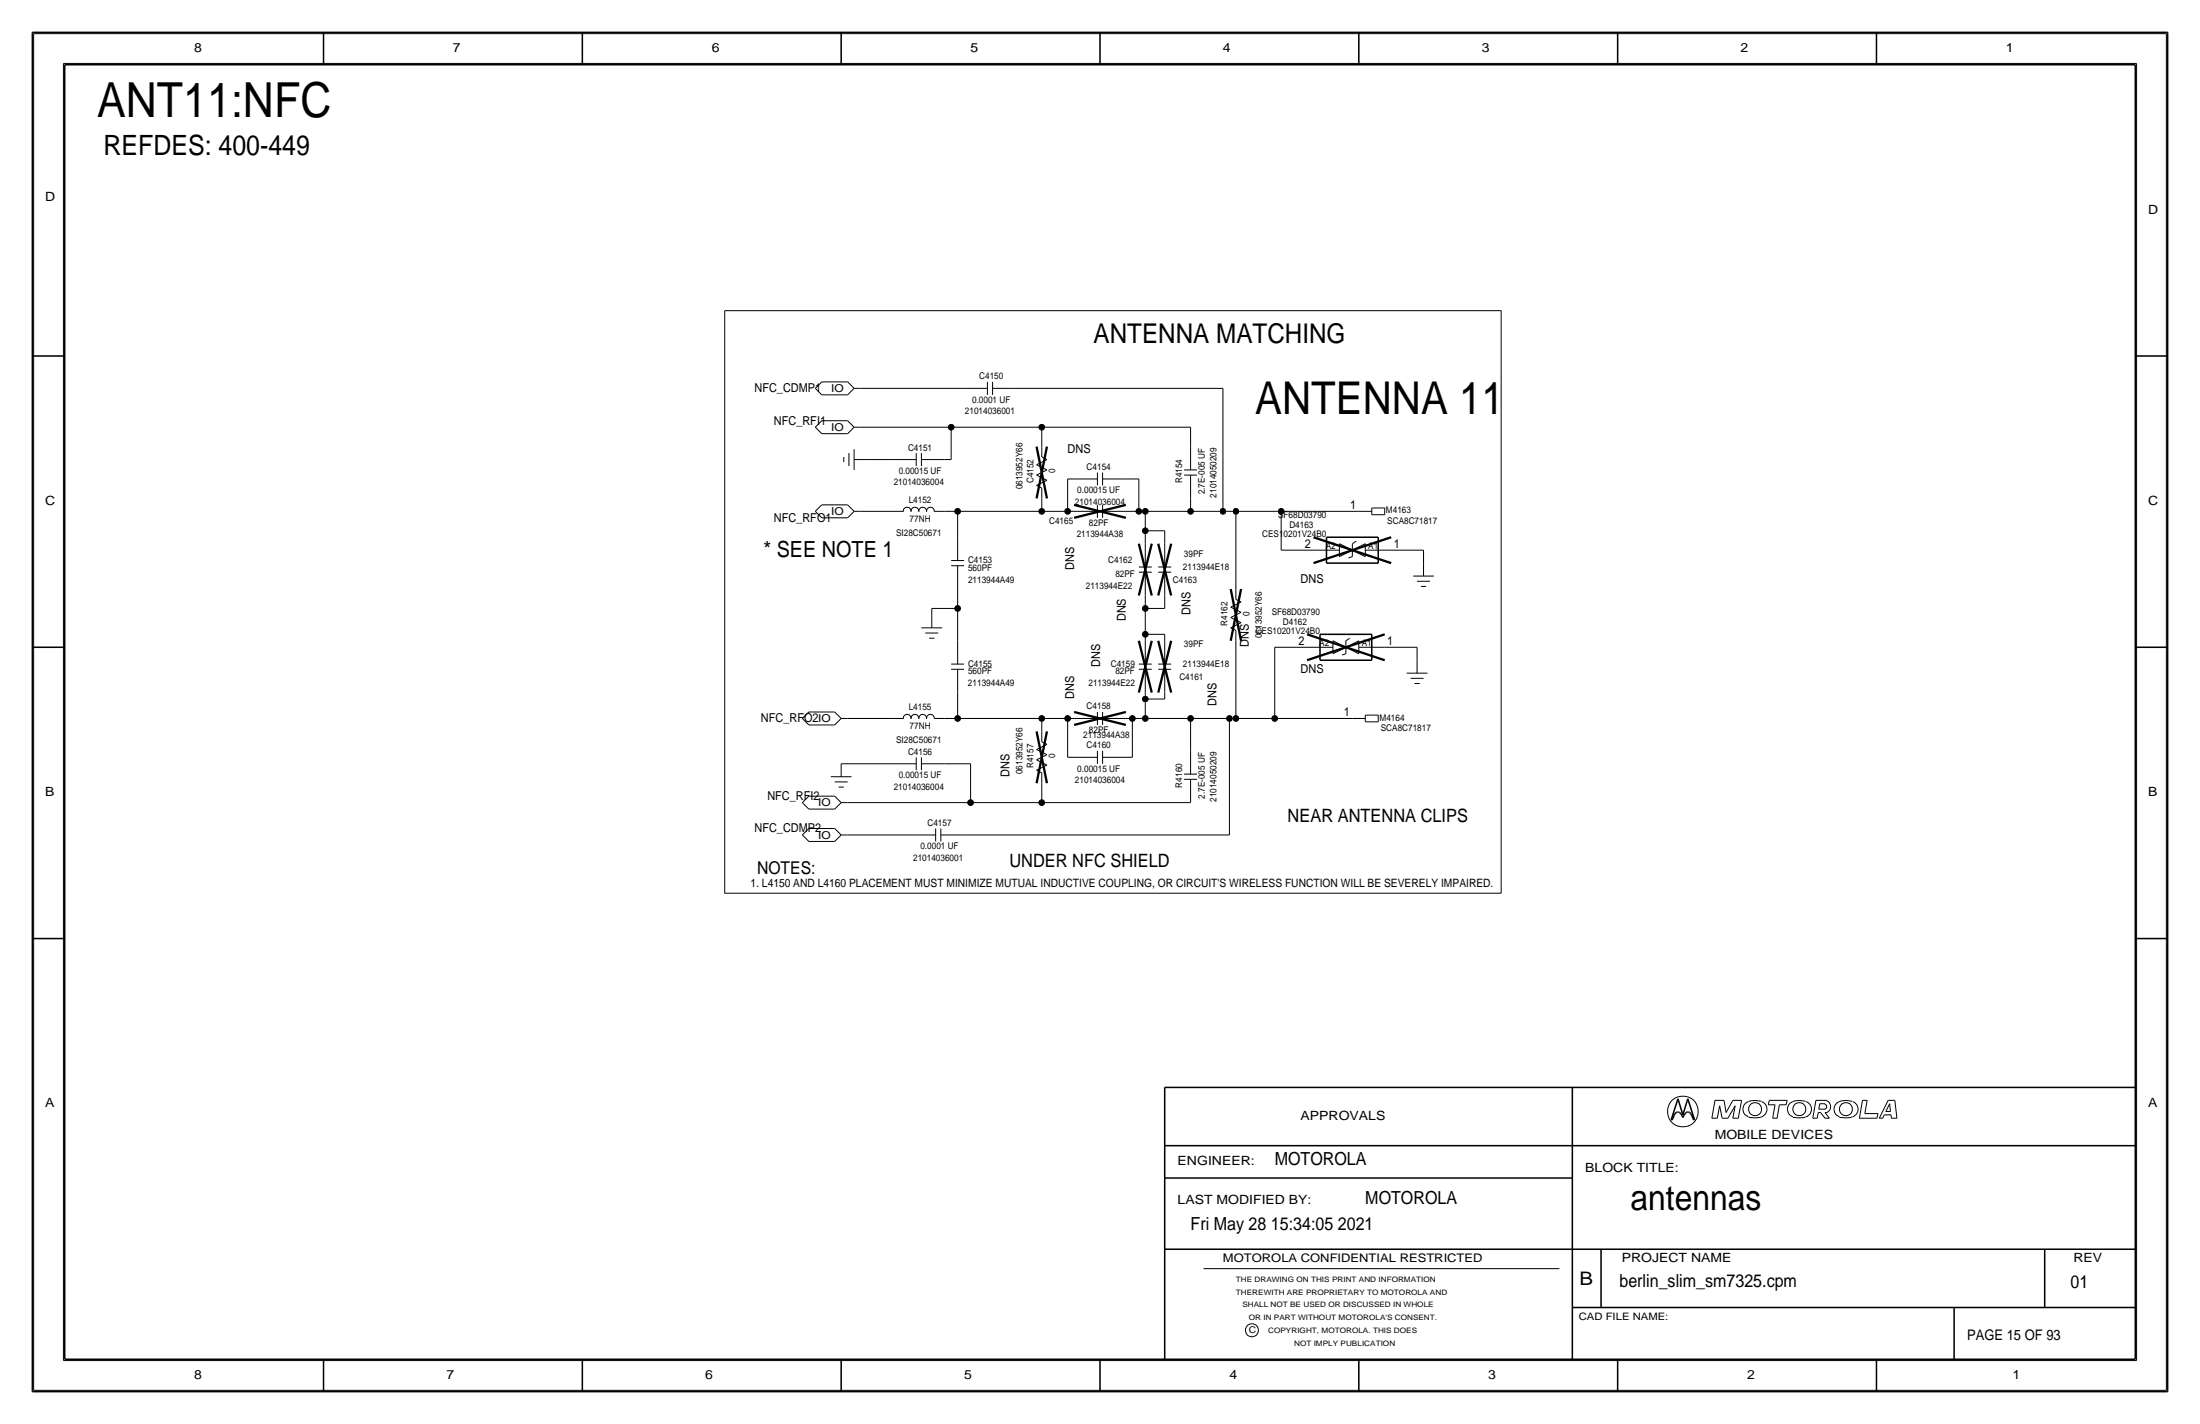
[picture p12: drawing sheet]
<svg xmlns="http://www.w3.org/2000/svg" width="432mm" height="279mm" viewBox="0 0 432 279" stroke-linecap="round" stroke-linejoin="round" font-family="sans-serif">
<g fill="none" stroke="#000" stroke-width=".2">
<path d="M6.6 6.6h418.6zM6.6 6.6v266.2zM12.4 12.4v254.6zM12.4 12.4h407zM419.4 12.4v254.6zM425.2 6.6v266.2zM142.2 61v114.3zM142.2 61h152.4zM160 76.2l1.3 1.3zM161.3 77.5h5.1zM161.3 74.9h5.1zM161.3 74.9l-1.3 1.3z"/>
<path d="M166.4 74.9l1.2 1.3zM167.6 76.2h1.3zM167.6 76.2l-1.2 1.3zM168.9 76.2h20.3zM189.2 76.2h4.6zM193.8 74.9v2.6zM194.8 76.2h4.6zM194.8 74.9v2.6zM199.4 76.2h40.6zM240 76.2v24.1zM294.6 61v114.3zM160 83.8l1.3 1.3z"/>
<path d="M161.3 85.1h5.1zM161.3 82.5h5.1zM161.3 99.1h5.1zM161.3 82.5l-1.3 1.3zM161.3 99.1l-1.3 1.2zM165.6 89.7v1zM166.4 82.5l1.2 1.3zM166.4 99.1l1.2 1.2zM166.6 88.9v2.5zM167.6 90.2h2.6zM167.6 88.1v4.1zM167.6 83.8h1.3z"/>
<path d="M167.6 83.8l-1.2 1.3zM168.9 83.8h17.8zM170.2 90.2h5.1zM175.3 90.2h4.5zM179.8 88.9v2.5zM180.8 90.2h4.6zM180.8 88.9v2.5zM185.4 90.2h1.3zM186.7 83.8h17.8zM186.7 83.8v6.4zM203.5 95.2l1 .6zM203.5 93.2l2 1z"/>
<path d="M203.5 93.2l2-1zM203.5 91.2l2-1zM203.5 95.2l2-1zM203.5 91.2l2 1zM204.5 83.8h29.2zM204.5 83.8v3.8zM204.5 97.8v2.5zM204.5 87.6v2.1zM204.5 95.8v2zM204.5 89.7l1 .5zM209.5 94h1.3zM209.5 94v6.3z"/>
<path d="M210.8 94h4.6zM215.4 99.1v2.5zM215.4 92.7v2.5zM216.4 99.1v2.5zM216.4 92.7v2.5zM216.4 94h4.6zM221 94h2.5zM223.5 94v6.3zM232.4 93.2h2.5zM232.4 92.2h2.5zM233.7 83.8v3.8zM233.7 97.8v2.5z"/>
<path d="M233.7 93.2v4.6zM233.7 87.6v4.6zM269.2 99.7v1.3zM269.2 99.7h2.6zM271.8 99.7v1.3zM160 100.3l1.3 1.3zM161.3 101.6h5.1zM167.6 100.3h1.3zM167.6 100.3l-1.2 1.3zM168.9 100.3h6.4zM175.3 100.3h2zM177.3 100.4a.75 .75 0 0 1 .7-.9 .75 .75 0 0 1 .8 .9"/>
<path d="M178.8 100.4a.75 .75 0 0 1 .8-.9 .75 .75 0 0 1 .7 .9M180.3 100.4a.75 .75 0 0 1 .8-.9 .75 .75 0 0 1 .7 .9M181.9 100.4a.75 .75 0 0 1 .7-.9 .75 .75 0 0 1 .7 .9M182.9 119.4h5.1zM182.9 119.4v1.2zM183.4 100.3h2zM185.4 100.3h2.6zM186.7 111h2.5zM186.7 110h2.5zM188 115.6v3.8zM188 119.4v6.3zM188 100.3h16.5z"/>
<path d="M188 100.3v5.1zM188 111v4.6zM188 105.4v4.6zM204.5 100.3h5zM209.5 100.3h1.3zM210.8 100.3h4.6zM216.4 100.3h4.6zM221 100.3h2.5zM223.5 100.3h1.3zM223.5 111.3h2.6zM223.5 112.3h2.6zM224.8 104.1h3.8z"/>
<path d="M224.8 119.4h3.8zM224.8 100.3h8.9zM224.8 100.3v3.8zM224.8 104.1v2.6zM224.8 116.8v2.6zM224.8 119.4v5.1zM224.8 112.3v4.5zM224.8 106.7v4.6zM227.3 112.3h2.6zM227.3 111.3h2.6zM228.6 104.1v2.6zM228.6 116.8v2.6z"/>
<path d="M228.6 112.3v4.5zM228.6 106.7v4.6zM233.7 100.3h6.3zM240 100.3h2.6zM241.6 119.1l2-1zM241.6 119.1l2 1zM242.6 100.3v15.3zM242.6 115.6v2zM242.6 117.6l1 .5zM242.6 100.3h8.9zM251.5 100.3v7.6zM251.5 107.9h6.3z"/>
<path d="M251.5 100.3h15.2zM257.8 107.9h5.1zM262.9 106.7v2.5zM262.9 109.2l5.1-2.5zM262.9 106.7l5.1 2.5zM264.7 109.5l.7-.3zM265.4 106.7v2.5zM265.4 106.7l.8-.5zM266.7 100.3h2.5zM268 106.7v2.5zM268 107.9h5zM269.2 101h2.6z"/>
<path d="M273 107.9h6.4zM277.4 113h4zM278.1 114h2.6zM278.9 115.1h1zM279.4 107.9v2.6zM279.4 110.5v2.5zM158.7 139.7h5.1zM158.7 139.7l-1.2 1.3zM163.8 139.7l1.3 1.3zM180.8 123.2h4.1zM181.6 124.2h2.5zM182.4 125.2h1z"/>
<path d="M182.9 120.7v2.5zM186.7 131.3h2.5zM186.7 130.3h2.5zM188 135.9v5.1zM188 131.3v4.6zM188 125.7v4.6zM215.4 139.7v2.5zM216.4 139.7v2.5zM223.5 130.3h2.6zM223.5 131.3h2.6zM224.8 137.2h3.8zM224.8 124.5h3.8z"/>
<path d="M224.8 137.2v3.8zM224.8 135.9v1.3zM224.8 124.5v1.2zM224.8 131.3v4.6zM224.8 125.7v4.6zM227.3 131.3h2.6zM227.3 130.3h2.6zM228.6 135.9v1.3zM228.6 124.5v1.2zM228.6 131.3v4.6zM228.6 125.7v4.6zM241.6 123.2l1 .5z"/>
<path d="M241.6 121.2l2 1zM241.6 121.2l2-1.1zM241.6 123.2l2-1zM242.6 125.7v15.3zM242.6 123.7v2zM250.2 127v14zM250.2 127h6.3zM256.5 127h5.1zM261.6 125.7v2.6zM261.6 128.3l5.1-2.6zM261.6 125.7l5.1 2.6zM263.4 128.5l.8-.2z"/>
<path d="M264.2 125.7v2.6zM264.2 125.7l.7-.5zM266.7 125.7v2.6zM266.7 127h5.1zM271.8 127h6.3zM276.1 132.1h4.1zM276.9 133.1h2.5zM277.6 134.1h1zM278.1 127v2.5zM278.1 129.5v2.6zM157.5 157.5l1.2 1.2zM157.5 141l1.2 1.2z"/>
<path d="M158.7 158.8h5.1zM158.7 156.2h5.1zM158.7 142.2h5.1zM158.7 156.2l-1.2 1.3zM163.1 152.4h4zM163.8 156.2l1.3 1.3zM163.8 153.4h2.6zM164.6 154.4h1zM165.1 149.9h10.2zM165.1 157.5h1.3zM165.1 157.5l-1.3 1.2zM165.1 149.9v2.5z"/>
<path d="M165.1 141h1.3zM165.1 141l-1.3 1.2zM166.4 157.5h24.1zM166.4 141h8.9zM175.3 149.9h4.5zM175.3 141h2zM177.3 141a.75 .75 0 0 1 .7-.8 .75 .75 0 0 1 .8 .8M178.8 141a.75 .75 0 0 1 .8-.8 .75 .75 0 0 1 .7 .8M179.8 148.6v2.5zM180.3 141a.75 .75 0 0 1 .8-.8 .75 .75 0 0 1 .7 .8M180.8 149.9h4.6zM180.8 148.6v2.5z"/>
<path d="M181.9 141a.75 .75 0 0 1 .7-.8 .75 .75 0 0 1 .7 .8M183.4 141h2zM185.4 149.9h5.1zM185.4 141h2.6zM188 141h16.5zM190.5 157.5h14zM190.5 149.9v7.6zM203.5 151.1l1 .5zM203.5 149.1l2 1zM203.5 149.1l2-1zM203.5 147.1l2-1zM203.5 151.1l2-1z"/>
<path d="M203.5 147.1l2 1zM204.5 157.5h29.2zM204.5 153.7v3.8zM204.5 141h5zM204.5 141v2.5zM204.5 143.5v2zM204.5 151.6v2.1zM204.5 145.5l1 .5zM209.5 141h1.3zM209.5 141v7.6zM209.5 148.6h1.3zM210.8 148.6h4.6z"/>
<path d="M210.8 141h4.6zM215.4 147.3v2.6zM216.4 147.3v2.6zM216.4 148.6h4.6zM216.4 141h4.6zM221 141h1.3zM221 148.6h1.3zM222.2 141h2.6zM222.2 141v7.6zM224.8 141h8.9zM232.4 152.9h2.5zM232.4 151.9h2.5z"/>
<path d="M233.7 141h7.6zM233.7 141v6.3zM233.7 152.9v4.6zM233.7 147.3v4.6zM241.3 141h1.3zM241.3 141v22.8zM242.6 141h7.6zM250.2 141h15.2zM265.4 141h2.6zM268 140.3v1.3zM268 140.3h2.5zM268 141.6h2.5z"/>
<path d="M270.5 140.3v1.3zM142.2 175.3h152.4zM157.5 163.8l1.2 1.3zM158.7 165.1h5.1zM158.7 162.6h5.1zM158.7 162.6l-1.2 1.2zM163.8 162.6l1.3 1.2zM165.1 163.8h1.3zM165.1 163.8l-1.3 1.3zM166.4 163.8h12.7zM179.1 163.8h4.5zM183.6 162.6v2.5z"/>
<path d="M184.7 163.8h4.5zM184.7 162.6v2.5zM189.2 163.8h52.1zM336 219.4h1.1zM336.6 215.9h1.8zM336.6 215.9l-.6 3.5zM337.5 217l-.4 2.4zM337.5 217l.5 2.4zM338 219.4h1.1zM338.4 215.9l.4 2.4zM340.1 219.4h1.1zM340.1 215.9h1.7z"/>
<path d="M340.1 215.9l-1.3 2.4zM340.6 217l-1.5 2.4zM340.6 217l-.5 2.4zM341.8 215.9l-.6 3.5zM343.1 216.2a1.6 1.6 0 0 0-1 1.5 1.6 1.6 0 0 0 1.1 1.5M345.7 216.1h-.2a4 4 0 0 0-2.3 .1M345.7 216.2a1.59 1.59 0 0 1 1.1 1.5 1.59 1.59 0 0 1-1.1 1.5l-1.4 .1-1.1-.1M347.1 216.8h1.3zM347.3 215.9l-.2 .9zM347.3 215.9h3.5zM347.9 219.4h.9zM348.4 216.8l-.5 2.6z"/>
<path d="M349.2 216.8l-.4 2.6zM349.2 216.8h1.4zM350.8 215.9l-.2 .9zM354.4 216.1a3.1 3.1 0 0 0-3.3 .7 1.62 1.62 0 0 0 .8 2.4M354.4 219.2l-1.4 .1-1.1-.1M354.5 216.2a1.59 1.59 0 0 1 1 1.5 1.59 1.59 0 0 1-1 1.5M355.8 219.4h.9zM356.4 215.9l-.6 3.5zM356.4 215.9h2.2zM356.9 218.3l-.2 1.1zM356.9 218.3h.4zM357 217.6h1.2z"/>
<path d="M357.2 216.6l-.2 1zM357.2 216.6h1zM357.3 218.3l.9 1.1zM358.1 216.7a.5 .5 0 0 1 .4 .4 .5 .5 0 0 1-.4 .5M358.2 219.4h.9zM358.2 218.3l.9 1.1zM358.2 218.3h.4zM358.5 216a1.24 1.24 0 0 1 .8 1.1 1.24 1.24 0 0 1-.8 1.2M363.5 216.1a3.1 3.1 0 0 0-3.3 .7 1.62 1.62 0 0 0 .8 2.4M363.6 219.2l-1.4 .1-1.2-.1M363.6 216.2a1.59 1.59 0 0 1 1.1 1.5 1.59 1.59 0 0 1-1.1 1.5M364.9 219.4h3.5z"/>
<path d="M365.6 215.9l-.7 3.5zM365.6 215.9h.9zM366 218.5h2.6zM366.5 215.9l-.5 2.6zM368.6 218.5l-.2 .9zM368.9 219.4h.6zM369.8 218.7h1.3zM369.8 218.7l-.3 .7zM370.1 218.1h.9zM370.6 215.9l-1.7 3.5zM370.6 215.9h1.3zM370.9 216.6l-.8 1.5z"/>
<path d="M370.9 216.6l.1 1.5zM371.1 218.7l.1 .7zM371.2 219.4h1.1zM371.9 215.9l.4 3.5zM236.2 248.9h69.9zM6.6 272.8h418.6zM12.4 267h407z"/>
<circle cx="330.3" cy="218.1" r="3"/>
<circle cx="344.5" cy="217.6" r="1.28"/>
<circle cx="353.2" cy="217.6" r="1.28"/>
<circle cx="362.3" cy="217.6" r="1.28"/>
<circle cx="245.7" cy="261" r="1.28"/>
</g>
<g fill="#000" stroke="#000" stroke-width=".2">
<circle cx="186.7" cy="83.8" r=".56"/>
<circle cx="204.5" cy="83.8" r=".56"/>
<circle cx="188" cy="100.3" r=".56"/>
<circle cx="188" cy="119.4" r=".56"/>
<circle cx="204.5" cy="100.3" r=".56"/>
<circle cx="209.5" cy="100.3" r=".56"/>
<circle cx="223.5" cy="100.3" r=".56"/>
<circle cx="224.8" cy="119.4" r=".56"/>
<circle cx="224.8" cy="100.3" r=".56"/>
<circle cx="224.8" cy="104.1" r=".56"/>
<circle cx="233.7" cy="100.3" r=".56"/>
<circle cx="240" cy="100.3" r=".56"/>
<circle cx="242.6" cy="100.3" r=".56"/>
<circle cx="251.5" cy="100.3" r=".56"/>
<circle cx="224.8" cy="137.2" r=".56"/>
<circle cx="224.8" cy="124.5" r=".56"/>
<circle cx="188" cy="141" r=".56"/>
<circle cx="190.5" cy="157.5" r=".56"/>
<circle cx="204.5" cy="157.5" r=".56"/>
<circle cx="204.5" cy="141" r=".56"/>
<circle cx="209.5" cy="141" r=".56"/>
<circle cx="222.2" cy="141" r=".56"/>
<circle cx="224.8" cy="141" r=".56"/>
<circle cx="233.7" cy="141" r=".56"/>
<circle cx="241.3" cy="141" r=".56"/>
<circle cx="242.6" cy="141" r=".56"/>
<circle cx="250.2" cy="141" r=".56"/>
</g>
<g fill="none" stroke="#000" stroke-width=".3">
<path d="M6.3 6.4v266.7zM6.4 6.4h419zM12.7 12.7h406.4zM12.7 12.7v254zM63.5 6.4v6.3zM114.3 6.4v6.3zM165.1 6.4v6.3zM215.9 6.3v6.4zM266.7 6.4v6.3zM317.5 6.4v6.3zM368.3 6.4v6.3zM419.1 12.7v254z"/>
<path d="M425.4 6.4v266.7zM6.3 69.8h6.4zM419.1 69.8h6.3zM260.3 110.5h10.2zM260.3 105.4v5.1zM260.3 105.4h10.2zM270.5 105.4v5.1zM6.3 127h6.4zM259.1 129.5h10.1zM259.1 124.5v5zM259.1 124.5h10.1zM269.2 124.5v5z"/>
<path d="M419.1 127h6.3zM6.3 184.1h6.4zM419.1 184.1h6.3zM228.6 213.4v53.3zM228.6 213.4h190.5zM308.6 213.4v53.3zM328 219.7h.2zM328.4 219.4l-.2 .3zM328.6 218.8l-.2 .6zM328.8 218.5l-.2 .3zM329 218.3l.2-.1zM329 218.3l-.2 .2z"/>
<path d="M329.2 218.2h.2zM329.3 215.6l-1.3 4.1zM329.3 215.6l1 3.1zM329.4 218.2l.2 .1zM329.6 218.3l.3 .2zM329.9 218.5l.2 .3zM330.1 218.8l.2 .5zM330.5 218.8l-.2 .5zM330.8 218.5l-.3 .3zM331 218.3l-.2 .2zM331 218.3l.2-.1zM331.2 218.2h.2z"/>
<path d="M331.3 215.6l1.3 4.1zM331.3 215.6l-1 3.1zM331.4 218.2l.2 .1zM331.6 218.3l.2 .2zM331.8 218.5l.2 .3zM332 218.8l.3 .6zM332.3 219.4l.1 .3zM332.4 219.7h.2zM228.6 231.1h80zM228.6 224.8h190.5zM228.6 245.1h190.5zM308.6 256.5h110.5z"/>
<path d="M314.2 245.1v11.4zM383.5 256.5v10.2zM401.3 245.1v11.4zM6.4 273h419zM12.7 266.7h406.4zM63.5 266.7v6.4zM114.3 266.7v6.4zM165.1 266.7v6.4zM215.9 266.7v6.3zM266.7 266.7v6.4zM317.5 266.7v6.4zM368.3 266.7v6.4z"/>
</g>
<g fill="none" stroke="#000" stroke-width=".45">
<path d="M203.5 87.6l2 10.2zM205.5 87.6l-2 10.2zM210.8 99.1l10.2 2.5zM210.8 101.6l10.2-2.5zM223.5 106.7l2.6 10.1zM226.1 106.7l-2.6 10.1zM227.3 106.7l2.6 10.1zM229.9 106.7l-2.6 10.1zM241.6 115.6l2 10.1zM243.6 115.6l-2 10.1zM257.8 110.5l15.2-5.1zM257.8 105.4l15.2 5.1z"/>
<path d="M210.8 139.7l10.2 2.5zM223.5 125.7l2.6 10.2zM226.1 125.7l-2.6 10.2zM227.3 125.7l2.6 10.2zM229.9 125.7l-2.6 10.2zM256.5 129.5l15.3-5zM256.5 124.5l15.3 5zM203.5 143.5l2 10.2zM205.5 143.5l-2 10.2zM210.8 142.2l10.2-2.5z"/>
</g>
<text font-size="9.5" x="19" y="22.9">ANT11:NFC</text>
<text font-size="8.9" x="246.4" y="81.3">ANTENNA 11</text>
<text font-size="7" x="320" y="237.5">antennas</text>
<text font-size="5.5" x="20.3" y="30.5">REFDES: 400-449</text>
<text font-size="5.3" x="214.6" y="67.3">ANTENNA MATCHING</text>
<text font-size="4.4" x="149.9" y="109.2">* SEE NOTE 1</text>
<text font-size="3.7" x="310" y="252.1">B</text>
<g font-size="3.6">
<text x="252.7" y="161.3">NEAR ANTENNA CLIPS</text>
<text x="198.1" y="170.2">UNDER NFC SHIELD</text>
</g>
<g font-size="3.5">
<text x="148.6" y="171.4">NOTES:</text>
<text x="250.2" y="228.6">MOTOROLA</text>
<text x="268" y="236.2">MOTOROLA</text>
<text x="233.7" y="241.3">Fri May 28 15:34:05 2021</text>
<text x="317.9" y="252.6">berlin_slim_sm7325.cpm</text>
<text x="406.4" y="252.7">01</text>
</g>
<text font-size="2.9" x="386.1" y="262.9">PAGE 15 OF 93</text>
<g font-size="2.5">
<text x="38.1" y="10.2">8</text>
<text x="88.9" y="10.2">7</text>
<text x="139.7" y="10.2">6</text>
<text x="190.5" y="10.2">5</text>
<text x="240" y="10.2">4</text>
<text x="290.8" y="10.2">3</text>
<text x="341.6" y="10.2">2</text>
<text x="393.7" y="10.2">1</text>
<text x="8.9" y="39.4">D</text>
<text x="421.6" y="41.9">D</text>
<text x="8.9" y="99.1">C</text>
<text x="421.6" y="99.1">C</text>
<text x="8.9" y="156.2">B</text>
<text x="421.6" y="156.2">B</text>
<text x="8.9" y="217.2">A</text>
<text x="255.3" y="219.7">APPROVALS</text>
<text x="421.6" y="217.2">A</text>
<text x="336.5" y="223.5">MOBILE DEVICES</text>
<text x="231.1" y="228.6">ENGINEER:</text>
<text x="311.1" y="229.9">BLOCK TITLE:</text>
<text x="231.1" y="236.2">LAST MODIFIED BY:</text>
<text x="318.3" y="247.5">PROJECT NAME</text>
<text x="407" y="247.6">REV</text>
<text x="38.1" y="270.5">8</text>
<text x="87.6" y="270.5">7</text>
<text x="138.4" y="270.5">6</text>
<text x="189.2" y="270.5">5</text>
<text x="241.3" y="270.5">4</text>
<text x="292.1" y="270.5">3</text>
<text x="342.9" y="270.5">2</text>
<text x="395" y="270.5">1</text>
</g>
<g font-size="2.4">
<text x="148.1" y="77">NFC_CDMP1</text>
<text x="151.9" y="83.3">NFC_RFI1</text>
<text x="209.5" y="88.9">DNS</text>
<text x="265" y="99.8">1</text>
<text x="151.9" y="102.4">NFC_RFO1</text>
<text x="256.1" y="107.4">2</text>
<text x="273.6" y="107.4">1</text>
<text x="210.8" y="111.8" transform="rotate(-90 210.8 111.8)">DNS</text>
<text x="255.3" y="114.3">DNS</text>
<text x="221" y="121.9" transform="rotate(-90 221 121.9)">DNS</text>
<text x="233.7" y="120.7" transform="rotate(-90 233.7 120.7)">DNS</text>
<text x="215.9" y="130.8" transform="rotate(-90 215.9 130.8)">DNS</text>
<text x="245.1" y="127" transform="rotate(-90 245.1 127)">DNS</text>
<text x="254.8" y="126.5">2</text>
<text x="272.3" y="126.5">1</text>
<text x="210.8" y="137.2" transform="rotate(-90 210.8 137.2)">DNS</text>
<text x="255.3" y="132.1">DNS</text>
<text x="149.4" y="141.7">NFC_RFO2</text>
<text x="238.8" y="138.4" transform="rotate(-90 238.8 138.4)">DNS</text>
<text x="263.7" y="140.5">1</text>
<text x="198.1" y="152.4" transform="rotate(-90 198.1 152.4)">DNS</text>
<text x="150.6" y="157">NFC_RFI2</text>
<text x="148.1" y="163.3">NFC_CDMP2</text>
</g>
<g font-size="2.3">
<text x="147.3" y="174">1. L4150 AND L4160 PLACEMENT MUST MINIMIZE MUTUAL INDUCTIVE COUPLING, OR CIRCUIT'S WIRELESS FUNCTION WILL BE SEVERELY IMPAIRED.</text>
<text x="240" y="247.6">MOTOROLA CONFIDENTIAL RESTRICTED</text>
</g>
<g font-size="2.1">
<text x="163.1" y="76.9">IO</text>
<text x="163.1" y="84.5">IO</text>
<text x="163.1" y="101">IO</text>
<text x="160.6" y="141.7">IO</text>
<text x="160.6" y="158.2">IO</text>
<text x="160.6" y="164.5">IO</text>
</g>
<text font-size="2" x="309.9" y="259.1">CAD FILE NAME:</text>
<g font-size="1.8">
<text x="192.2" y="74.4">C4150</text>
<text x="189.4" y="81.3">21014036001</text>
<text x="190.8" y="79">0.0001 UF</text>
<text x="178.2" y="88.4">C4151</text>
<text x="175.4" y="95.3">21014036004</text>
<text x="176.4" y="93">0.00015 UF</text>
<text x="202.8" y="94.8" transform="rotate(-90 202.8 94.8)">C4152</text>
<text x="207.1" y="92.9" transform="rotate(-90 207.1 92.9)">0</text>
<text x="213.3" y="92.2">C4154</text>
<text x="232.1" y="94.8" transform="rotate(-90 232.1 94.8)">R4154</text>
<text x="178.4" y="98.6">L4152</text>
<text x="200.7" y="96" transform="rotate(-90 200.7 96)">0613952Y66</text>
<text x="211" y="99.1">21014036004</text>
<text x="211.4" y="96.8">0.00015 UF</text>
<text x="236.5" y="97" transform="rotate(-90 236.5 97)">2.7E-005 UF</text>
<text x="238.8" y="97.6" transform="rotate(-90 238.8 97.6)">21014050209</text>
<text x="250.9" y="101.6">SF68D03790</text>
<text x="272" y="100.7">M4163</text>
<text x="175.9" y="105.2">SI28C50671</text>
<text x="178.5" y="102.4">77NH</text>
<text x="205.9" y="102.9">C4165</text>
<text x="211.3" y="105.4">2113944A38</text>
<text x="213.7" y="103.1">82PF</text>
<text x="247.7" y="105.4">CES10201V24B0</text>
<text x="253.1" y="103.5">D4163</text>
<text x="260.2" y="107.7">A2</text>
<text x="268.5" y="107.7">A1</text>
<text x="272.3" y="102.9">SCA8C71817</text>
<text x="190" y="110.5">C4153</text>
<text x="190" y="112">560PF</text>
<text x="217.5" y="110.5">C4162</text>
<text x="218.9" y="113.3">82PF</text>
<text x="232.2" y="111.8">2113944E18</text>
<text x="232.4" y="109.2">39PF</text>
<text x="190" y="114.3">2113944A49</text>
<text x="213.1" y="115.6">2113944E22</text>
<text x="230.2" y="114.3">C4163</text>
<text x="240.9" y="122.8" transform="rotate(-90 240.9 122.8)">R4162</text>
<text x="245.2" y="120.8" transform="rotate(-90 245.2 120.8)">0</text>
<text x="246.5" y="124.5">CES10201V24B0</text>
<text x="247.7" y="125.2" transform="rotate(-90 247.7 125.2)">0613952Y66</text>
<text x="249.6" y="120.7">SF68D03790</text>
<text x="251.8" y="122.6">D4162</text>
<text x="190" y="130.8">C4155</text>
<text x="218" y="130.8">C4159</text>
<text x="232.2" y="130.8">2113944E18</text>
<text x="232.4" y="127">39PF</text>
<text x="258.9" y="126.7">A2</text>
<text x="267.3" y="126.7">A1</text>
<text x="190" y="134.6">2113944A49</text>
<text x="190" y="132.3">560PF</text>
<text x="213.6" y="134.6">2113944E22</text>
<text x="218.9" y="132.3">82PF</text>
<text x="231.5" y="133.4">C4161</text>
<text x="178.4" y="139.2">L4155</text>
<text x="178.5" y="143">77NH</text>
<text x="213.3" y="139.2">C4158</text>
<text x="213.7" y="143.8">82PF</text>
<text x="270.8" y="141.4">M4164</text>
<text x="271" y="143.5">SCA8C71817</text>
<text x="175.9" y="145.8">SI28C50671</text>
<text x="178.2" y="148.1">C4156</text>
<text x="207.1" y="148.8" transform="rotate(-90 207.1 148.8)">0</text>
<text x="212.6" y="144.8">2113944A38</text>
<text x="213.3" y="146.8">C4160</text>
<text x="175.4" y="154.9">21014036004</text>
<text x="176.4" y="152.7">0.00015 UF</text>
<text x="200.7" y="151.9" transform="rotate(-90 200.7 151.9)">0613952Y66</text>
<text x="202.8" y="150.7" transform="rotate(-90 202.8 150.7)">R4157</text>
<text x="211" y="153.7">21014036004</text>
<text x="211.4" y="151.4">0.00015 UF</text>
<text x="232.1" y="154.5" transform="rotate(-90 232.1 154.5)">R4160</text>
<text x="236.5" y="156.7" transform="rotate(-90 236.5 156.7)">2.7E-005 UF</text>
<text x="238.8" y="157.3" transform="rotate(-90 238.8 157.3)">21014050209</text>
<text x="180.6" y="166.6">0.0001 UF</text>
<text x="182" y="162.1">C4157</text>
<text x="179.2" y="168.9">21014036001</text>
<text x="245.1" y="261.6">C</text>
</g>
<g font-size="1.5">
<text x="242.6" y="251.5">THE DRAWING ON THIS PRINT AND INFORMATION</text>
<text x="242.6" y="254">THEREWITH ARE PROPRIETARY TO MOTOROLA AND</text>
<text x="243.8" y="256.5">SHALL NOT BE USED OR DISCUSSED IN WHOLE</text>
<text x="245.1" y="259.1">OR IN PART WITHOUT MOTOROLA'S CONSENT.</text>
<text x="248.9" y="261.6">COPYRIGHT, MOTOROLA. THIS DOES</text>
<text x="254" y="264.2">NOT IMPLY PUBLICATION</text>
</g>
</svg>
